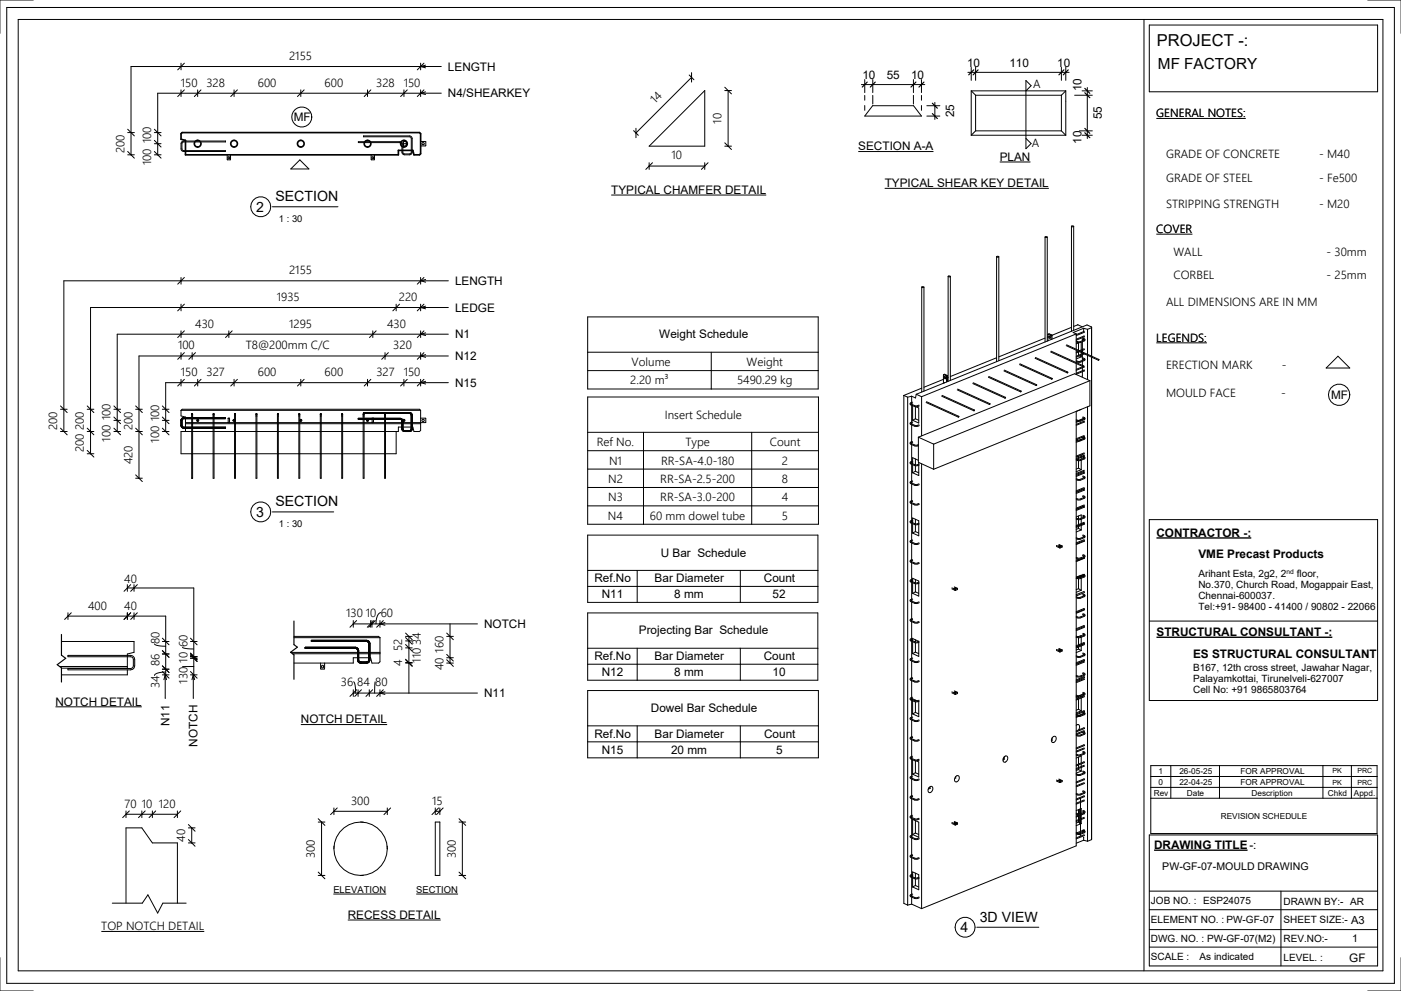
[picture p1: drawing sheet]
<svg xmlns="http://www.w3.org/2000/svg" width="420mm" height="297mm" viewBox="0 0 420 297" stroke-linecap="round" stroke-linejoin="round" font-family="sans-serif">
<g fill="none" stroke="#000" stroke-width=".5">
<path d="M55.6 42.3v-.2l-1.3-.4v-1.6l.3-.4h71.2l.3 .4v6l-.3 .3h-1.7l-.3-1.3h-.2M55.6 42.5v2.7M58.4 42.5a1 1 0 0 0 .9 1.6 1 1 0 0 0 .8-1.6M58.7 42.3l.6-.2 .6 .2M109.3 42.7a1 1 0 0 0 .9 1.4 1 1 0 0 0 .9-1.4M109.4 42.5l.8-.4 .8 .4M120.2 42.8v.6l.3 .5M120.3 42.5a1 1 0 0 1 1.3-.3 1 1 0 0 1 .4 1.3 1 1 0 0 1-1.2 .5M120.5 45.1h-1v1.3h-63.9v-1M120.8 45.1h2.5"/>
<circle cx="70.2" cy="43.1" r="1"/>
<circle cx="90.2" cy="43.1" r="1"/>
</g>
<g fill="none" stroke="#000" stroke-width=".3">
<path d="M2 2.2h416.1v292.6h-416.1zM5.5 5.8h409.2v285.3h-409.2zM10 0h-10v10M54.3 18.9v2M55.3 18.9l-2 2M126.1 18.9v2M127.1 18.9l-2 2M127.6 19.5l-1.5 .4 1.5 .4M132.3 19.9h-93v26.5M343 5.8v285.3M344.6 7.5h68.5v20h-68.5zM410.1 0h10v10"/>
<path d="M38.3 38.7l2 2M38.3 39.7h2M46.3 39.7h2M46.3 38.7l2 2M54.3 26.9v2M55.3 26.9l-2 2M59.3 26.9v2M60.3 26.9l-2 2M70.2 26.9v2M71.2 26.9l-2 2M90.2 26.9v2M91.2 26.9l-2 2"/>
<path d="M110.2 26.9v2M111.2 26.9l-2 2M121.1 26.9v2M122.1 26.9l-2 2M126.1 26.9v2M127.1 26.9l-2 2M127.6 27.5l-1.5 .4 1.5 .4M132.3 27.9h-85v18.5M190 39.2l1.4 1.4M190.7 38.5v2.8M206.6 22.5l1.5 1.4M207.4 23.2l-16.7 16.7"/>
<path d="M207.4 21.8v2.8M217.3 26.1l2 2M217.3 27.1h2M218.3 27.1v16.7M259.3 28.6v1.4M259.3 31.6v1.5M261.6 31.7h12.3l2.4 3.1h-17zM261.7 28.6v2.6M273.9 28.6v2.6M276.3 28.6v1.4M276.3 31.6v1.5M291.2 27.2h28.4"/>
<path d="M291.2 27.2v13.3M291.2 27.2l1.3 1.4M292.5 28.6h25.7M292.5 39.2h25.7M292.5 28.6v10.6M292.5 39.2l-1.3 1.3M307.6 27.2l1.6-1.5-1.6-1.6v20.5l1.6-1.6-1.6-1.5M318.2 28.6v10.6M318.2 39.2l1.4 1.3M319.6 27.2v13.3M319.6 27.2l-1.4 1.4M38.3 46.4h2"/>
<path d="M38.3 45.4l2 2M46.3 43.1h2M46.3 46.4h2M46.3 42.1l2 2M46.3 45.4l2 2M54.5 42.5l.6-.2h12.5v.2h-12.5l-.4 .2-.2 .4 .1 1.7 .3 .3 12.7 .1v.2h-12.7l-.4-.2-.2-.6v-1.5zM68.1 46.4l.1 1.5h.8l.1-1.5M89.9 47.9l2.7 2.8h-5.4zM109 40.7l14 .1 .4 .2 .2 .5v4.3l-.2 .4-.6 .2h-1.5l-.5-.2-.3-.6v-2.5l-.4-.3-12.7-.1v-.2h12.8l.6 .6 .1 2.8 .3 .2h1.6l.4-.1 .1-.4v-4.1l-.4-.5h-13.9zM111.3 46.4l.1 1.5h.8l.1-1.5M121 42.4h.8v1.3h-.8zM121 43.1h.8"/>
<path d="M126.1 42.4l1.6 .1v1.2h-1.6M183.3 58.5h46.4M194.6 43.8l16.7-16.7v16.7zM194.6 49.8h16.7M194.6 48.8v2M195.6 48.8l-2 2M211.3 48.8v2M212.3 48.8l-2 2M217.3 43.8h2M217.3 42.8l2 2M291.2 40.5h28.4M298.8 77v31.4"/>
<path d="M298.8 76.9h.6a.29 .29 0 0 1-.3 .2 .29 .29 0 0 1-.3-.2zM299.5 77v31.2M313.3 71.1v31.4M313.4 71h.5a.29 .29 0 0 1-.2 .2 .29 .29 0 0 1-.3-.2zM314 71.1v31.2M321.3 67.9v31.4M321.3 67.8h.5a.29 .29 0 0 1-.2 .2 .29 .29 0 0 1-.3-.2zM321.9 67.9v31.1M54.3 83.2v2M54.3 91.2v2M54.3 99.2v2M55.3 83.2l-2 2"/>
<path d="M55.3 91.2l-2 2M55.3 99.2l-2 2M68.6 99.2v2M69.6 99.2l-2 2M111.8 99.2v2M112.8 99.2l-2 2M118.8 91.2v2M119.8 91.2l-2 2M126.1 83.2v2M126.1 91.2v2M126.1 99.2v2M127.1 83.2l-2 2"/>
<path d="M127.1 91.2l-2 2M127.1 99.2l-2 2M127.6 83.8l-1.5 .4 1.5 .4M127.6 91.8l-1.5 .4 1.5 .4M127.6 99.8l-1.5 .4 1.5 .4M134.4 84.2h-115.3v45.2M134.4 92.2h-107.3v43.8M276.4 86.1v31.4M276.4 86h.5a.29 .29 0 0 1-.2 .2 .29 .29 0 0 1-.3-.2zM277 86.1v31.2M284.3 82.9v31.4M284.3 82.8h.6a.29 .29 0 0 1-.3 .2 .29 .29 0 0 1-.3-.2z"/>
<path d="M285 82.9v31.2M321.3 98.1l-5.9 2.4M323.2 97.4h.1M323.2 97.4l-1.3 .5M323.2 97.4l1.3 .6M324.9 98.4v.9M324.9 98.4l-3.1 1.3 .9 .4M324.9 98.4l1.2 .3M325.1 99.4l-2.4 .9M325.2 99.6l-2.5 1M326.1 98.7v7.5M327.3 98v.2l-1.2 .5"/>
<path d="M327.3 98v8.8M327.3 98l-1.4-.6-51.2 20.8M54.3 105.7v2M54.3 113.7v2M55.3 113.7l-2 2M55.3 105.7l-2 2M57.6 105.7v2M58.6 105.7l-2 2M59.3 113.7v2M60.3 113.7l-2 2M70.2 113.7v2M71.2 113.7l-2 2"/>
<path d="M90.2 113.7v2M91.2 113.7l-2 2M110.2 113.7v2M111.2 113.7l-2 2M115.4 105.7v2M116.4 105.7l-2 2M121.1 113.7v2M122.1 113.7l-2 2M126.1 105.7v2M126.1 113.7v2M127.1 113.7l-2 2M127.1 105.7l-2 2"/>
<path d="M127.6 106.3l-1.5 .4 1.5 .4M127.6 114.3l-1.5 .4 1.5 .4M134.4 100.2h-99.2v29.2M134.4 106.7h-92.7v36.7M134.4 114.7h-84.7v14.7M271 118.6v152.2l1.2 .5M271 118.6l1.2 .5M272.2 119.1v152.2M273.4 118.8v1.8M273.4 118.8l-1.2 .3M274.7 118.2l1.6 .7M274.7 118.2l-.2 1.1-1.1-.5"/>
<path d="M276.3 118.9v11.8M276.4 116.4l-5.4 2.2M282.4 118.8l9.6 4.4M282.5 118.5l9.6 4.4M282.9 113.7l-5.9 2.4M282.9 112.3l.8 .4M282.9 112.3l.3-.1 .8 .4M282.9 112.3v2.6M283.3 114.7l-.1 .1M283.4 113l.1 .4M283.7 112.7l.1 .2M283.8 112.9v1.6"/>
<path d="M284 112.6l.1 .1M284 112.6l-.3 .1M284.1 112.7v1.7M284.1 112.7l-.3 .2M284.3 113.2h-.2M287 116.9l9.7 4.4M287.1 116.6l9.7 4.4M291.7 115l9.7 4.4M291.8 114.7l9.7 4.4M296.4 113.1l9.6 4.4M296.5 112.9l9.6 4.3M298.8 107.3l-13.8 5.6"/>
<path d="M301 111.2l9.7 4.4M301.1 111l9.7 4.3M305.7 109.3l9.7 4.4M305.8 109.1l9.7 4.3M310.4 107.4l9.6 4.4M310.5 107.2l9.6 4.3M313.3 101.4l-13.8 5.6M314.2 101l-.2 .1M314.3 100.2l.3-.1 .8 .3M314.3 100.2l.8 .4M314.3 100.2l-.1 2M314.8 100.8l.1 .4"/>
<path d="M315 105.5l9.7 4.4M315.1 100.6v.1M315.1 105.3l9.7 4.4M315.1 100.7v1.1M315.4 100.4v.2M315.4 100.4l-.3 .2M315.4 100.6v1.1M315.4 100.6l-.3 .1M319.7 103.6l9.7 4.4M319.8 103.4l9.7 4.4M322.7 100.1v4.6M322.7 105v3.7"/>
<path d="M322.7 109v3.3M322.7 100.1l-46.4 18.8M323.3 105.3l-.6 .2M323.4 102.8v2.2M323.4 105.5v1M323.6 102.7l-.9 .4M323.6 105.4l-.9 .4M323.7 106.7l.5 .3M324.2 102.6v2.3M324.2 105.2v.2M324.2 105.7v.5M324.2 106.5v.5"/>
<path d="M324.2 107l-1.5 .6M324.5 101.5v.7M324.5 111.4v1.3l-.1 .1M324.5 102.4v2.4M324.5 105.1v.4M324.5 105.8v.2M324.5 106.3v1.8M324.5 108.3v1.2M324.5 109.8v.2M324.5 110.3v.8M324.6 101.6l.5 .3-1.3 .6-1.1-.3M324.6 107.5l.5 .3-1.3 .5-1.1-.2"/>
<path d="M324.7 101.4l.6 .3-.1 .5-1.4 .5-1.1-.2M324.7 107.3l.6 .3-.1 .4-1.4 .6-1.1-.2M324.8 105.9l-2.1 .9M325.1 104.6l-1.4 .5M325.1 109.8l-2.4 .9M325.1 110.9l-2.4 1M325.1 100.7l-2.4 1M325.1 106.1l-2.4 1M325.2 100.9l-2.5 1.1M325.2 111.2l-2.5 1M325.2 104.8l-1.2 .5M325.2 110l-2.5 1"/>
<path d="M326.1 106.5v7.3M326.8 114.1v7.6l-46.9 19M326.8 114.1l-4.6-2-46.8 19M326.8 114.1l-46.9 19M327.3 107.1v144.6M401.2 106.8l3.5 3.5h-7.1zM18.1 122.7h2M18.1 129.4h2M18.1 128.4l2 2M18.1 121.7l2 2M26.1 136h2M26.1 122.7h2"/>
<path d="M26.1 129.4h2M26.1 121.7l2 2M26.1 128.4l2 2M26.1 135l2 2M34.2 122.7h2M34.2 129.4h2M34.2 121.7l2 2M34.2 125l2 2M34.2 126h2M34.2 128.4l2 2M40.7 122.7h2M40.7 129.4h2"/>
<path d="M40.7 121.7l2 2M40.7 128.4l2 2M48.7 122.7h2M48.7 129.4h2M48.7 126h2M48.7 128.4l2 2M48.7 125l2 2M48.7 121.7l2 2M54.3 126v1.8l.6 .5 12.7 .1v-.3h-12.7l-.3-.4-.1-1.7M54.3 123v1.7l1.3 .3v.2M54.3 123l.3-.3h71.2l.3 .3v6l-.3 .4h-1.7l-.3-1.4h-.2M54.3 123h71.8"/>
<path d="M55.1 125.5l-.4 .2-.2 .3M55.1 125.2l-.6 .3-.2 .5M55.1 125.2h12.5v.3h-12.5M55.6 127h64.9M55.6 125.5v2.6M55.6 128.4v1M55.6 126.7h64.9M57.5 128.4v15h.2v-15M57.5 124.2v1M57.5 125.5v2.6M57.5 124.1v.1M57.5 124.1h.1"/>
<path d="M57.5 124v.1M57.6 124h-.1M57.6 124h.1M57.7 124v.1M57.7 124.1h.1M57.7 124.1v.1M57.7 124.2v1M57.7 125.5v2.6M63.9 128.4v15h.3v-15M63.9 124.2v1M63.9 125.5v2.6M63.9 124.1v.1"/>
<path d="M63.9 124.1h.1M64 124h.1M64.1 124h.1M64.1 124v.1M64.1 124.1h.1M64.2 124.1h.1M64.2 124.1v.1M64.2 124.2v1M64.2 125.5v2.6M68.4 126.7v-1.3h.4v1.3M68.4 125.4h.4M68.4 126.6h.4"/>
<path d="M70.3 124.2v19.2h.3v-19.2M70.3 124.1v.1M70.4 124.1h-.1M70.4 124.1h.1M70.4 124h.1M70.5 124h-.1M70.5 124h.1M70.6 124.1h.1M70.6 124.1v.1M76.8 124.2v19.2h.2v-19.2M76.8 124.1v.1M76.8 124.1h.1"/>
<path d="M76.8 124v.1M76.9 124h.1M77 124v.1M77 124.1h.1M77 124.1v.1M83.2 124.2v19.2h.3v-19.2M83.2 124.1v.1M83.2 124.1h.1M83.3 124l-.1 .1M83.3 124h.1M83.4 124v.1M83.4 124.1h.1"/>
<path d="M83.4 124.1l.1 .1M89.6 124.1v19.3h.3v-19.2M89.7 124.1h-.1M89.7 124h.1M89.8 124h.1M89.8 124v.1M89.8 124.1h.1M89.9 124.1h.1M89.9 124.1v.1M96 124.2v19.2h.3v-19.2M96 124.1v.1M96.1 124.1h-.1"/>
<path d="M96.1 124v.1M96.1 124h.1M96.2 124h-.1M96.2 124h.1M96.2 124l.1 .1M96.3 124.1h.1M96.3 124.1v.1M102.5 124.2v19.2h.2v-19.2M102.5 124.1v.1M102.5 124.1h.1M102.5 124v.1M102.6 124h-.1"/>
<path d="M102.6 124h.1M102.7 124v.1M102.7 124.1h.1M102.7 124.1v.1M108.9 125.7v17.7h.3v-17.7M108.9 124.2v1.2M108.9 124.1v.1M108.9 124.1h.1M109 124l-.1 .1M109 124h.1M109.1 124h.1M109.1 124v.1"/>
<path d="M109.1 124.1h.1M109.2 124.1v.1M109.2 124.2v1.2M111.6 125.4h.4M111.6 126.6h.4M111.6 125.7v1M112 125.7v1M115.3 125.7v17.7h.3v-17.7M115.3 124.2v1.2M115.3 124.1v.1M115.3 124.1h.1M115.4 124.1h-.1"/>
<path d="M115.4 124h.1M115.5 124h.1M115.5 124.1h.1M115.6 124.1v.1M115.6 124.2v1.2M120 125.4h-12.6v.3h12.7l.4 .4 .1 2.9 .5 .3 1.7 .1 .6-.3 .2-.5v-4.1l-.2-.6-.4-.2h-14v.3h13.9l.4 .5v4.1M120 125.4l.6 .3 .2 .5M120.5 128h-1v1.4h-65.2v6.6h64.5v-6.6M120.8 128.6l.1 .3 .4 .2M120.8 126.2v2.4M120.8 128h2.5M120.8 127h2.5"/>
<path d="M120.8 126.7h2.5M121.3 129.1h1.5M123.3 128.6l-.1 .3-.4 .2M123.6 127h2.5M126.1 125.4h1.6v1.2l-4.1 .1M273.4 120.9v.3M273.4 121.5v5M273.4 126.8v.3M273.4 127.4v5M273.4 132.7v.3M273.4 133.3v5M273.4 138.6v.3"/>
<path d="M273.4 139.2v5M273.6 120.6l-.7 .3v.4l1.5 .6 1.2-.2M273.6 126.5l-.7 .3v.4l1.5 .6 1.2-.2M273.6 132.4l-.7 .3v.4l1.5 .6 1-.1M273.6 138.3l-.7 .3v.4l1.5 .6 1.2-.2M273.6 121.6v4.4M273.6 138.5v.5M273.6 139.3v2.4M273.7 120.8l-.6 .3 1.4 .6 1-.2M273.7 126.7l-.6 .3 1.4 .6 1-.3M273.7 132.6l-.6 .3 1.4 .6 .9-.2M273.8 138.5l-.7 .3 1.4 .6 1-.3"/>
<path d="M274.5 121.9v3.6M274.5 137.6v1.8M274.5 139.6v1.7M274.5 125.5l-.9 .5M274.5 125.5l1 .5M274.7 122l.8 .3v4.5l-1.9-.8M275.4 138l-1.8-.8v1.1M275.4 131.1l4.5 2M275.4 131.1v7.5l4.5 2.1M275.5 138.7v.5M275.5 139.5v3.1l-1.9-.9M276.3 139v133.4"/>
<path d="M277.7 120.7l9.7 4.4M277.8 120.4l9.7 4.4M279.9 133.1v7.6M322.7 123.3v130.3l-46.4 18.8M322.7 126.1l.3 .1M323 126.2l-.3 .1M323.1 132.2l-.4 .1M323.4 136.7v.5M323.4 137.4v.5M323.4 138.1v2.2M323.4 126.3l-.7 .3M323.7 132.2l-1 .4"/>
<path d="M324.2 136.4v.4M324.2 137.1v.6M324.2 138v2.8M324.6 131.1l.5 .3-1.3 .5-1-.1M324.6 137l.5 .3-1.3 .5-1-.1M324.6 125.2l.4 .2M324.7 125l.6 .3-.1 .4-1.4 .6-.8-.1M324.8 136.8l.6 .4-.3 .4-1.3 .5-1.1-.2M324.8 130.9l.6 .4-.3 .4-1.3 .5-1.1-.2M325 125.4l-1.6 .7M325 125.4l-1.2 .6-1.1-.2M325.1 131.4l-1.5 .6"/>
<path d="M325.1 130.6l-2.4 .9M325.1 135.8l-2.4 .9M325.1 126.2l-2.4 1M325.1 136.4l-2.4 1M325.2 136.7l-2.5 1M325.2 126.5l-2.5 1M325.2 130.8l-2.5 1M325.2 136l-2.5 1M326.1 121.9v130.3M40.7 143.4h2M40.7 142.4l2 2M273.4 144.5v.3"/>
<path d="M273.4 145.1v5M273.4 150.4v.3M273.4 151v5M273.4 156.3v.3M273.4 156.9v5M273.6 144.1l-.7 .4v.4l1.5 .6 1.2-.2M273.6 150l-.7 .4v.4l1.5 .6 1.2-.2M273.6 155.9l-.7 .4v.4l1.5 .6 1.2-.2M273.6 156v-.7l1.9 .8v.8M273.6 156.2v.5M273.6 157v2.8M273.7 144.4l-.6 .3 1.4 .6 1-.3"/>
<path d="M273.7 150.3l-.6 .2 1.4 .7 1-.3M273.8 156.2l-.7 .2 1.4 .7 1-.3M274.5 155.7v1.4M274.5 157.3v2.1M274.5 159.4l-.9 .4M274.5 159.4l1 .4M274.5 141.3l-.9 .4M274.5 141.3l1 .4M275.5 157.2v3.4l-1.9-.8M322.7 155l1.5-.6v1M323.4 154.7v.9M323.4 155.8v1.5"/>
<path d="M323.4 157.9v.5M323.4 140.3l.8 .5M323.4 140.3l-.7 .3M323.4 158.4l.8 .5M323.4 158.4l-.7 .3M324.2 155.7v1.2M324.2 157.5v1.4M324.2 140.8l-1.5 .6M324.2 158.9l-1.5 .6M324.6 142.9l.5 .3-1.3 .5-1.1-.2M324.6 148.8l.5 .3-1.3 .5-1.1-.2M324.6 154.7l.5 .3-1.3 .5-1.1-.2"/>
<path d="M324.7 142.7l.6 .3-.1 .4-1.4 .6-1.1-.2M324.7 148.6l.6 .3-.1 .4-1.4 .6-1.1-.2M324.7 154.5l.6 .3-.1 .4-1.4 .6-1.1-.2M325.1 141l-2.4 .9M325.1 146.2l-2.4 .9M325.1 151.4l-2.4 .9M325.1 156.6l-2.4 1M325.1 141.6l-2.4 .9M325.1 146.7l-2.4 .9M325.1 151.8l-2.4 .9M325.1 156.9h-.1M325.2 141.8l-2.5 1"/>
<path d="M325.2 146.9l-2.5 1M325.2 152l-2.5 1M325.2 157.1l-2.5 1M325.2 141.2l-2.5 1M325.2 146.4l-2.5 1M325.2 151.6l-2.5 1M325.2 156.8l-2.5 1.1M344.6 155.8h68.5v54.2h-68.5zM38.2 176.3h19.9v26M38.2 175.3v2M39.2 175.3l-2 2M40.2 175.3v2"/>
<path d="M41.2 175.3l-2 2M273.4 162.2v.3M273.4 162.8v5M273.4 168.1v.3M273.4 168.7v5M273.4 174v.3M273.4 174.6v5M273.4 179.9v.3M273.6 161.8l-.7 .4v.4l1.5 .6 1.2-.2M273.6 167.7l-.7 .4v.3l1.5 .7 1.2-.2M273.6 173.6l-.7 .4v.3l1.5 .7 1.2-.2M273.6 179.5l-.7 .4v.3l1.5 .7 1.2-.2"/>
<path d="M273.6 173.7v-.3l1.9 .8v.3M273.6 173.9v.5M273.6 174.7v3.2M273.7 162.1l-.6 .2 1.4 .7 1-.3M273.7 168l-.6 .2 1.4 .7 1-.3M273.7 179.8l-.6 .2 1.4 .6 1-.2M273.8 173.9l-.7 .2 1.4 .7 1-.3M274.5 173.7v1.1M274.5 175v2.4M274.5 177.4l-.9 .5M274.5 177.4l1 .5M275.5 174.8v3.9l-1.9-.8"/>
<path d="M285.4 176.5l.9 .5M285.4 176.2l.9 .5M286.1 176.3l.6 .1zM286.1 175.9l1 .5M286.3 176.7v.3M286.3 177h.2M286.3 176.7h.2M286.5 176.7v.3M287.1 176.4v.3l-.6 .3M287.1 176.4l-.6 .3M316.8 163.8l.9 .4M316.8 163.5l.9 .4"/>
<path d="M317.4 163.6l.6 .1zM317.5 163.2l1 .5M317.7 163.9v.3M317.7 164.2l.2 .1M317.7 163.9l.2 .1M317.9 164v.3M318.5 163.7v.3l-.6 .3M318.5 163.7l-.6 .3M322.9 173.4l-.2 .1M323.4 172.8v.1M323.4 173.2v.1M323.4 173.5v3"/>
<path d="M323.4 176.5l.8 .5M323.4 176.5l-.7 .3M323.5 167.6l-.8 .4M324.2 172.5l-1.5 .5M324.2 172.9v.2M324.2 173.3v3.7M324.2 177l-1.5 .6M324.6 160.6l.5 .3-1.3 .5-1.1-.2M324.6 166.5l.5 .3-1.3 .5-1.1-.2M324.6 178.3l.5 .3-1.3 .5-1.1-.2M324.7 172.2l.6 .3-.1 .4-1.4 .6-1-.2M324.7 160.4l.6 .3-.1 .4-1.4 .6-1.1-.2"/>
<path d="M324.7 166.3l.6 .3-.1 .4-1.4 .6-1.1-.2M324.7 178.1l.6 .3-.1 .4-1.4 .6-1.1-.2M324.7 172.3l-1.8 .8M324.8 172.5l.3 .2-1.3 .5-1.1-.2M324.9 172.6l-1.7 .6M325 172.2l-.1 .1M325.1 161.8l-2.4 1M325.1 177.3l-2.4 1M325.2 162.2l-2.5 1M325.2 167.3l-2.5 1.1M325.2 162l-2.5 1M325.2 167.2l-2.5 1"/>
<path d="M325.2 177.6l-2.5 1.1M17.9 199.8h20.3M18.4 192.3h21.8v3.3l-2 .5v4.3M20.4 196.5h18.8l.6 .1 .4 .5 .2 2.5-.2 .6-.4 .5-.6 .1h-18.8v-.4h18.8l.7-.4 .1-.4-.1-2.3-.7-.4h-18.8zM20.4 184.7h29.3v17.6M20.4 183.7v2M21.4 183.7l-2 2M38.2 183.7v2M39.2 183.7l-2 2M40.2 183.7v2M41.2 183.7l-2 2M46.3 193a2.97 2.97 0 0 0 2.3 .7h1.1"/>
<path d="M48.7 192.3h2M48.7 191.3l2 2M48.7 196.1h2M48.7 195.1l2 2M48.7 199.6l2 2M54.7 194.1l.7 .3 2.7 .2M57.1 191.3l2 2M57.1 196.8h2M57.1 195.8l2 2M57.1 197.3h2M57.1 196.3l2 2M57.1 192.3h2"/>
<path d="M58.1 199.8l-3.4 .1M87.2 195.6h20M87.7 196h19.5M88.1 190.8h25.4l.4 .4v7.2l-.4 .4h-2l-.4-1.6h-.2M88.1 191.2h25.8M96.1 198.8l.1 1.8h1l.1-1.8M105.9 186v2M106.9 186l-2 2M107.2 197.2h-1.3v1.6h-17.8M107.5 197.2h3.1M107.5 196h3.1M107.5 195.6h3.1"/>
<path d="M109.9 192.3h-16.5v-.3h16.8l.4 .3 .3 .6v4.9l-.3 .7-.7 .3h-2l-.6-.5-.1-3.4-.5-.5h-15.2v-.3h15.3l.7 .7 .1 3.3 .4 .3 1.9 .1M109.9 192.3l.5 .2 .2 .4M109.9 192.3l.5 .2M110.4 198.3l-.5 .2M110.4 192.5l.2 .4M110.6 197.8l-.2 .5-.5 .2M110.6 197.8l-.2 .5M110.6 192.9v4.9M110.9 196h3M110.9 195.6h3M111.1 186v2M111.5 186v2"/>
<path d="M112.1 186l-2 2M112.5 186l-2 2M113.9 186v2M114.2 183.7a3.2 3.2 0 0 0-1.5 3.3M114.9 186l-2 2M115.4 186.6l-1.5 .4 1.5 .4M121.6 190.8h2M121.6 198.8h2M121.6 197.8l2 2M121.6 189.8l2 2M121.6 191.1l2 2M121.6 192.1h2"/>
<path d="M121.6 193.2l2 2M121.6 194.2h2M121.6 197.6l2 2M121.6 198.6h2M122.6 190.8v17M133.9 190.8h2M133.9 198.8h2M133.9 197.2h2M133.9 197.8l2 2M133.9 196.2l2 2M133.9 189.8l2 2M134.9 187v11.8"/>
<path d="M143.2 187h-37.3M273.1 185.9l1.4 .6 1-.2M273.4 180.5v5M273.4 185.8v.3M273.4 186.4v5M273.4 191.7v.3M273.4 192.3v5M273.4 197.6v.3M273.4 198.2v5M273.6 185.4l-.7 .4v.3l1.5 .7 1.2-.2M273.6 191.3l-.7 .4v.3l1.5 .7 1.2-.2M273.6 197.2l-.7 .4v.3l1.5 .7 1.2-.2"/>
<path d="M273.6 191.6v.5M273.6 192.4v3.6M273.6 191.4l1.9 .9M273.7 185.7l-.6 .2M273.7 197.5l-.6 .2 1.4 .6 1-.2M273.8 191.5l-.7 .3 1.4 .6 1-.2M274.5 191.8v.6M274.5 192.7v2.8M274.5 195.5l-.9 .5M274.5 195.5l1 .5M275.5 192.5v4.3l-1.9-.8M316.8 195l.9 .4"/>
<path d="M316.8 194.7l.9 .4M317.4 194.8l.6 .1zM317.5 194.4l1 .5M317.7 195.1v.3M317.7 195.4h.2M317.7 195.1h.2M317.9 195.1v.3M318.5 194.9v.3l-.6 .2M318.5 194.9l-.6 .2M322.8 191.1h-.1M323.4 190.8v.1M323.4 191.2v2.1"/>
<path d="M323.4 193.6v.1M323.4 194v.6M323.4 194.6l.8 .4M323.4 194.6l-.7 .2M324.2 190.8v-.3l-1 .4M324.2 191v2M324.2 193.3v.1M324.2 193.6v1.4M324.2 195l-1.5 .6M324.6 184.2l.5 .3-1.3 .5-1.1-.2M324.6 190.1l.5 .3M324.6 196l.5 .3-1.3 .5-1.1-.2"/>
<path d="M324.7 184l.6 .3-.1 .4-1.4 .6-1.1-.2M324.7 189.9l.6 .3-.1 .4-1.4 .6-1.1-.2M324.7 195.8l.6 .3-.1 .4-1.4 .6-1.1-.2M325.1 193l-2.4 1M325.1 198.2l-2.4 1M325.1 190.4l-1.3 .5-1.1-.2M325.1 182.4l-2.4 1M325.1 187.5l-2.4 1M325.1 192.6l-2.4 1M325.1 197.7l-2.4 1M325.2 182.6l-2.5 1.1M325.2 187.7l-2.5 1.1"/>
<path d="M325.2 192.9l-2.5 1M325.2 198l-2.5 1M325.2 188l-2.5 1.1M325.2 182.8l-2.5 1.1M325.2 193.2l-2.5 1.1M325.2 198.4l-2.5 1.1M344.6 186.2h68.5M16.6 211.9h25.9M18.4 200.3h19.8M38.2 200.8v1.5h-19.8M48.7 202.3h2M48.7 201.3l2 2"/>
<path d="M48.7 200.6h2M49.5 202.3v7.1M49.5 202.3l-.4 1.5M49.5 202.3l.4 1.5M49.7 201.5a4.1 4.1 0 0 0-3.4 1M57.1 202.3h2M57.1 201.3l2 2M58 202.3v7.1M58 202.3l-.4 1.5M58 202.3l.4 1.5M90.2 217.2h25.9M105.9 206.8v2"/>
<path d="M106 204.4l.5 1 .1 2.4M106.9 206.8l-2 2M107.4 206.8v2M108.4 206.8l-2 2M110.7 206.8v2M111.7 206.8l-2 2M112.5 204.4l-.2 3.4M113.9 206.8v2M114.9 206.8l-2 2M115.4 207.4l-1.5 .4 1.5 .4M143.2 207.8h-37.3M273.4 203.5v.3"/>
<path d="M273.4 204.1v5M273.4 209.4v.2M273.4 210v5M273.4 215.3v.2M273.4 215.9v5M273.6 203.1l-.7 .4v.3l1.5 .7 1.2-.2M273.6 209l-.7 .4v.3l1.5 .7 1.2-.2M273.6 214.9l-.7 .4v.3l1.5 .7 1.2-.2M273.6 209.8v-.3l1.4 .6M273.6 210.1v3.9M273.7 203.4l-.6 .2 1.4 .6 1-.2M273.7 209.3l-.6 .2 1.4 .6 1-.2"/>
<path d="M273.7 215.2l-.6 .2 1.4 .6 1-.2M274.5 209.9v.2M274.5 210.4v3.2M274.5 213.6l-.9 .4M274.5 213.6l1 .4M275.3 210.3l.2 4.6-1.9-.9M285.4 207.7l.9 .4M285.4 207.4l.9 .4M286.1 207.5l.6 .1zM286.1 207.1l1 .5M286.3 207.8v.3M286.3 208.1l.2 .1"/>
<path d="M286.3 207.8l.2 .1M286.5 207.9v.3M287.1 207.6v.3l-.6 .3M287.1 207.6l-.6 .3M322.7 214.6l.3 .1M322.9 214.7l-.2 .1M323 208.8l-.3 .1M323.1 217.2h.2M323.2 217.2l-.5 .3M323.3 217.2l.4 .6-.3 1M323.4 214.8l-.7 .3M323.4 208.9v.4"/>
<path d="M323.4 209.6v3M323.4 212.6l.8 .5M323.4 212.6l-.7 .3M323.4 208.9l-.7 .3M324.2 208.7v.3M324.2 209.3v3.8M324.2 213.1l-1.5 .6M324.6 201.9l.5 .3-1.3 .5-1.1-.2M324.6 207.8l.5 .3-1.3 .5-1.1-.2M324.6 219.6l.5 .2-1.3 .6-1-.2M324.7 201.7l.6 .3-.1 .4-1.4 .6-1.1-.2M324.7 207.6l.6 .2-.1 .5-1.4 .6-1.1-.2"/>
<path d="M324.7 213.5l.6 .2-.1 .5-1.4 .6-.8-.1M324.8 219.4l.6 .4-.3 .4-1.3 .5-1.1-.2M325 213.9l-1.7 .6M325 208l-1.6 .6M325.1 203.4l-2.4 1M325.1 208.6l-2.4 1M325.1 219l-2.4 1M325.1 202.8l-2.4 1M325.1 213l-2.4 1M325.1 218.1l-2.4 1M325.2 213.3l-2.5 1 1.1 .2 1.3-.6-.5-.2M325.2 203.1l-2.5 1"/>
<path d="M325.2 218.4l-2.5 1M325.2 219.3l-2.5 1M325.2 203.6l-2.5 1.1M325.2 208.8l-2.5 1.1M273.4 221.2v.2M273.4 221.7v5.1M273.4 227.1v.2M273.4 227.6v5.1M273.4 233v.2M273.4 233.5v5.1M273.4 238.9v.3M273.4 239.4v5.1"/>
<path d="M273.6 220.8l-.7 .4v.3l1.5 .7 1.2-.2M273.6 226.7l-.7 .4v.3l1.5 .7 1.2-.2M273.6 232.6l-.7 .4v.3l1.5 .7 1.2-.2M273.6 238.5l-.7 .4v.3l1.5 .7 1.2-.2M273.6 227.8v4.3M273.7 221.1l-.6 .2 1.4 .6 1-.2M273.7 227l-.6 .2 1.4 .6 1-.2M273.7 232.9l-.6 .2 1.4 .6 1-.2M273.7 238.8l-.6 .2 1.4 .6 1-.2M274.5 228.1v3.6M274.5 231.7l-.9 .4M274.5 231.7l1 .4"/>
<path d="M274.8 228.1l.7 .3v4.5l-1.9-.8M278.6 236.1a.65 .65 0 0 1 1-.2 .65 .65 0 0 1 0 1 .72 .72 0 0 1-.9 .7 .72 .72 0 0 1-.3-1.1zM278.9 236.1l-.4 .1M279 236.3l-.7 .3M286.5 232.8a.65 .65 0 0 1 1-.1 .65 .65 0 0 1 0 1 .72 .72 0 0 1-.9 .7 .72 .72 0 0 1-.3-1.1zM286.6 232.8v.6M300.9 227.3v.7M301.1 226.9a.65 .65 0 0 1 1-.1 .65 .65 0 0 1 0 1 .72 .72 0 0 1-1 .7 .72 .72 0 0 1-.3-1.1zM301.1 226.9v.8M315.5 221.2v.9M315.6 221a.65 .65 0 0 1 1-.1 .65 .65 0 0 1 0 1 .72 .72 0 0 1-.9 .7 .72 .72 0 0 1-.4-1.1zM316.8 234.2l.9 .4"/>
<path d="M316.8 233.9l.9 .4M317.4 233.9l.6 .1zM317.5 233.6l1 .4M317.7 234.6h.2M317.7 234.3h.2M317.7 234.3v.3M317.9 234.3v.3M318.5 234v.3l-.6 .3M318.5 234l-.6 .3M322.7 227.3l1.5-.6v2M323.4 227v2.1M323.4 229.3v.8"/>
<path d="M323.4 230.4v.3M323.4 230.7l.8 .5M323.4 230.7l-.7 .3M324 239.3h.1M324 239.3l-.2 .1M324 239.3v1M324.2 229v.8M324.2 230.1v1.1M324.2 231.2l-1.5 .6M324.6 225.5l.5 .2-1.3 .6-1.1-.2M324.6 231.4l.5 .2-1.3 .6-1.1-.2M324.6 237.3l.5 .2-1.3 .6-1.1-.2"/>
<path d="M324.7 225.2l.6 .3-.1 .5-1.4 .6-1.1-.2M324.7 231.1l.6 .3-.1 .5-1.4 .6-1.1-.2M324.7 237l.6 .3-.1 .5-1.4 .6-1.1-.2M325.1 229.4l-2.4 1M325.1 224.2l-2.4 1M325.1 234.6l-2.4 1M325.1 239.8l-2.4 1M325.1 223.2l-2.4 1M325.1 228.3l-2.4 1M325.1 233.5l-2.4 .9M325.1 238.6l-2.4 .9M325.2 223.5l-2.5 1"/>
<path d="M325.2 228.6l-2.5 1M325.2 233.7l-2.5 1M325.2 238.8l-2.5 1M325.2 224.5l-2.5 1M325.2 229.7l-2.5 1M325.2 234.9l-2.5 1M37.8 243.1v2M37.8 244.1h15.4M38.8 243.1l-2 2M42.5 243.1v2M43.5 243.1l-2 2M45.7 243.1v2"/>
<path d="M46.7 243.1l-2 2M53.2 243.1v2M54.2 243.1l-2 2M56.5 248.2h2M56.5 252.7h2M56.5 247.2l2 2M56.5 251.7l2 2M57.5 248.2v4.5M100.1 253.6v.8M108.1 246.4h.8M116.1 253.6v.8M130.5 246.4h1.4v16.1h-1.4z"/>
<path d="M273.4 244.8v.3M273.4 245.3v5.1M273.4 250.7v.2M273.4 251.2v5.1M273.4 256.6v.2M273.4 257.1v5.1M273.6 244.4l-.7 .4v.3l1.5 .7 1.2-.2M273.6 250.3l-.7 .4v.3l1.5 .7 1.2-.2M273.6 256.2l-.7 .4v.3l1.5 .7 1.2-.2M273.6 245.7l1.9 .8v4.5l-1.9-.8zM273.7 244.7l-.6 .2 1.4 .6 1-.2M273.7 250.6l-.6 .2 1.4 .6 1-.2"/>
<path d="M273.7 256.5l-.6 .2 1.4 .6 1-.2M274.5 246v3.7M274.5 249.7l-.9 .5M274.5 249.7l1 .5M285.4 246.9l.9 .4M285.4 246.6l.9 .4M286.1 246.6l.6 .1zM286.1 246.3l1 .5M286.3 247.3h.2M286.3 247h.2M286.3 247v.3M286.5 247v.3"/>
<path d="M287.1 246.8v.3l-.6 .2M287.1 246.8l-.6 .2M323.4 242.7v1.3M323.4 244.3v.1M323.4 244.7v1M323.4 246v.5M323.4 246.5l.3 .1M323.4 246.5l-.7 .2M323.6 244.3l-.9 .4M323.7 242.6v1.4M323.7 244.5v1.1M323.7 245.9v1.1"/>
<path d="M323.8 247.1l-1.1 .4M323.8 242.6l-1.1 .4M324 242.5l.2-.1v1.4M324 246.8l.2 .1M324 250.2l-.1 .4M324 240.6v3.3M324 244.4v1.1M324 245.8v3.4M324 249.5v.3M324 250.1v.1M324.2 244.3v1.1M324.2 245.7v1.2"/>
<path d="M324.2 246.9l-.2 .1M324.6 243.2l.5 .2-1.3 .6-1.1-.2M324.7 242.9l.6 .3-.1 .5-1.4 .6-1.1-.2M324.7 248.8l.4 .2M324.8 249.2l.3 .1-1.3 .6-1.1-.2M324.8 249.2l-1.7 .7M324.9 251v.9M324.9 251.9l1.2 .3M324.9 251.9l-2.2 .9M325.1 245l-2.4 1M325.1 250.2l-2.4 1M325.1 249l.3 .3-.3 .4-1.3 .5-1.1-.2"/>
<path d="M325.1 248.8l-2.4 1M325.2 243.9l-2.5 1M325.2 249h-.1M325.2 240.1l-2.5 1M325.2 245.3l-2.5 1M325.2 250.5l-2.5 1M327.3 251.7l-1.2 .5M327.3 251.5v.2M344.6 250.3h68.5v39.3h-68.5zM30.4 279.2h30.9M33.7 270.8h9l1.6-2.5 3 5.4 1.5-2.9h7M37.8 270.8v-22.6h4.7l3.2 4.5h7.5v18.1"/>
<path d="M108.1 262.5h.8M273.4 271.1l2.9 1.3M273.4 271.1l-1.2 .2M273.4 262.5v.2M273.4 263v5.1M273.4 268.4v.2M273.4 268.9v2.2M273.6 262.1l-.7 .4v.3l1.5 .7 1.2-.3M273.6 268l-.7 .4v.3l1.5 .7 1.2-.3M273.6 262.2v-.8l1.9 .8v.8M273.6 262.4v.5M273.6 263.2v2.7"/>
<path d="M273.7 268.3l-.6 .2 1.4 .6 1-.2M273.8 262.3l-.7 .3 1.4 .6 1-.2M274.5 261.8v1.4M274.5 263.5v2M274.5 265.5l-.9 .4M274.5 265.5l1 .4M275.5 263.3v3.4l-1.9-.8M344.6 272.7h68.5M344.6 267.2h68.5M344.6 278.7h68.5M384.1 267.2v22.4M0 287.1v10h10"/>
<path d="M344.6 283.9h68.5M420.1 287.1v10h-10"/>
<circle cx="90.5" cy="35.1" r="3"/>
<circle cx="68.7" cy="47.3" r=".31"/>
<circle cx="111.8" cy="47.3" r=".31"/>
<circle cx="126.9" cy="43" r=".35"/>
<circle cx="283.3" cy="113.2" r=".31"/>
<circle cx="301.4" cy="119.2" r=".12"/>
<circle cx="306.1" cy="117.3" r=".12"/>
<circle cx="310.8" cy="115.4" r=".12"/>
<circle cx="314.7" cy="101.1" r=".31"/>
<circle cx="315.4" cy="113.6" r=".12"/>
<circle cx="320.1" cy="111.7" r=".12"/>
<circle cx="324.8" cy="109.8" r=".12"/>
<circle cx="329.4" cy="107.9" r=".12"/>
<circle cx="401.5" cy="118.4" r="3.2"/>
<circle cx="59.3" cy="126" r=".33"/>
<circle cx="70.2" cy="126" r=".33"/>
<circle cx="90.2" cy="126" r=".33"/>
<circle cx="110.2" cy="126" r=".33"/>
<circle cx="121.1" cy="126" r=".33"/>
<circle cx="126.9" cy="126" r=".35"/>
<circle cx="287.4" cy="124.9" r=".12"/>
<circle cx="292.1" cy="123" r=".12"/>
<circle cx="296.8" cy="121.1" r=".12"/>
<circle cx="96.8" cy="199.8" r=".37"/>
<circle cx="108.1" cy="254.4" r="8"/>
</g>
<g fill="#000">
<circle cx="59.3" cy="126" r=".33"/>
<circle cx="70.2" cy="126" r=".33"/>
<circle cx="90.2" cy="126" r=".33"/>
<circle cx="110.2" cy="126" r=".33"/>
<circle cx="121.1" cy="126" r=".33"/>
</g>
<path d="M18.4 190.2v6.2l1.3 1-2.5 1.9 1.2 .9v4.3M88.1 186.2v7.1l1.1 .7-2.1 1.5 1 .8v7.3" fill="none" stroke="#000" stroke-width=".35"/>
<g fill="#fff">
<path d="M346.9 9.5h27.5v5.4h-27.5z"/>
<path d="M405.1 273.8h4.1v3.9h-4.1z"/>
<path d="M346.8 187.4h51.8v4.1h-51.8z"/>
<path d="M357.7 193.9h54.2v4.1h-54.2z"/>
<path d="M346 251.2h27.6v4.2h-27.6z"/>
<path d="M373.6 251.2h1v4.2h-1z"/>
<path d="M374.6 251.2h2.2v4.2h-2.2z"/>
<path d="M346.8 157.6h27.9v4.1h-27.9z"/>
<path d="M359.3 164.1h37.3v4.1h-37.3z"/>
<path d="M359.7 285.1h16.3v3.3h-16.3z"/>
<path d="M405.5 279.4h1.7v3.7h-1.7z"/>
<path d="M367.7 274.1h14.3v3.3h-14.3z"/>
<path d="M347.2 16.6h29.6v5.1h-29.6z"/>
<path d="M348.5 258h44.2v3.6h-44.2z"/>
<path d="M361.9 279.8h20.4v3.3h-20.4z"/>
<path d="M404.8 268.8h4.1v3.3h-4.1z"/>
<path d="M360.7 268.5h14.3v3.3h-14.3z"/>
</g>
<path d="M346.8 161.3h28.4M346.8 191h52.7M346 254.9h28.1" fill="none" stroke="#000" stroke-width=".41"/>
<g fill="none" stroke="#000" stroke-width=".3">
<path d="M258.3 25.4h19M259.3 23.9v3.9M261.7 23.9v3.9M273.9 23.9v3.9M276.3 23.9v3.9M277.9 34.8h3.9M277.9 31.7h3.9M280.3 30.7v5.1M290.2 21.7h30.4M291.2 20.2v3.9M292.5 20.2v3.9M318.2 20.2v3.9"/>
<path d="M319.6 20.2v3.9M322.2 28.6h5.3M323.6 39.2h3.9M324.5 27.2h3M326 26.2v15.3M346.7 35.5h26.8M257.3 45.4h22.6M265.3 56.5h49.2M299.8 48.6h9.2M324.5 40.5h3M81.7 62h19.6M346.7 70.2h10.8"/>
<path d="M176.2 95h69.1v21.6h-69.1zM176.2 111.1h69.1M176.2 119h69.2v38.2h-69.2zM176.2 105.6h69.1M213.3 105.6v11M346.7 102.8h15.2M176.2 135.1h69.2M176.2 129.6h69.2M192.9 129.6v27.6M225.4 129.6v27.6M81.7 153.5h18.4M176.2 151.7h69.2"/>
<path d="M176.2 146.1h69.2M176.2 140.6h69.2M176.2 160.4h69v20.2h-69zM176.2 175.8h69M176.2 171h69M191.1 171v9.6M222 171v9.6M176.2 183.8h69v20.1h-69zM176.2 199.1h69M176.2 194.3h69M191.1 194.3v9.6M222 194.3v9.6"/>
<path d="M176.2 207h69.2v20.2h-69.2zM176.2 217.6h69.2M191.1 217.6v9.6M222 217.6v9.6M176.2 222.4h69.2M345 229.5h67.9v20.4h-67.9zM345 232.8h67.9M345 236h67.9M345 239.3h67.9M351.1 229.5v9.8M365.7 229.5v9.8M396.7 229.5v9.8"/>
<path d="M405.2 229.5v9.8M95.4 245.4l2 2M95.4 246.4h2M96.4 246.4v16.1M100.1 243.2h16M100.1 242.2v2M101.1 242.2l-2 2M116.1 242.2v2M117.1 242.2l-2 2M130.5 243.2h1.4M130.5 242.2v2M131.5 242.2l-2 2"/>
<path d="M131.9 242.2v2M132.9 242.2l-2 2M137.6 246.4h2M137.6 245.4l2 2M138.6 246.4v16.1M95.4 261.5l2 2M95.4 262.5h2M100 268h15.8M104.3 275.8h27.8M124.8 268h12.5M137.6 262.5h2M137.6 261.5l2 2"/>
<path d="M292.9 278h18.6"/>
<circle cx="78.2" cy="62" r="3"/>
<circle cx="78.2" cy="153.5" r="3"/>
<circle cx="289.4" cy="278" r="3"/>
</g>
<g fill="none" stroke="#000" stroke-width=".35">
<path d="M260 24.6l-1.5 1.5M262.4 24.6l-1.5 1.5M274.6 24.6l-1.5 1.5M277 24.6l-1.5 1.5M279.6 34l1.5 1.5M279.6 30.9l1.5 1.5M292 20.9l-1.5 1.5M293.3 20.9l-1.5 1.5M319 20.9l-1.5 1.5M320.3 20.9l-1.5 1.5M325.3 39.8l1.5 1.5M325.3 38.5l1.5 1.5"/>
<path d="M325.3 27.8l1.5 1.5M325.3 26.5l1.5 1.5"/>
</g>
<text font-size="4.9" x="346.9" y="13.9">PROJECT -:</text>
<text font-size="4.6" x="347.2" y="20.7">MF FACTORY</text>
<g font-size="4.2">
<text x="76.8" y="63.5">2</text>
<text x="82.6" y="60.3">SECTION</text>
<text x="76.8" y="154.9">3</text>
<text x="82.6" y="151.8">SECTION</text>
<text x="288" y="279.4">4</text>
<text x="293.8" y="276.3">3D VIEW</text>
</g>
<g font-size="3.5">
<text x="86.7" y="18">2155</text>
<text x="134.3" y="21.2">LENGTH</text>
<text x="258.6" y="23.6">10</text>
<text x="265.9" y="23.6">55</text>
<text x="273.2" y="23.6">10</text>
<text x="289.9" y="19.9">10</text>
<text x="302.6" y="19.9">110</text>
<text x="317" y="19.9">10</text>
<text x="54.2" y="26">150</text>
<text x="61.9" y="26">328</text>
<text x="77.3" y="26">600</text>
<text x="97.3" y="26">600</text>
<text x="112.8" y="26">328</text>
<text x="121" y="26">150</text>
<text x="134.3" y="29.2">N4/SHEARKEY</text>
<text x="309.8" y="26.5">A</text>
<text x="324.3" y="27.3" transform="rotate(-90 324.3 27.3)">10</text>
<text x="196.5" y="31.3" transform="rotate(-45 196.5 31.3)">14</text>
<text x="286.1" y="35.2" transform="rotate(-90 286.1 35.2)">25</text>
<text x="330.4" y="35.8" transform="rotate(-90 330.4 35.8)">55</text>
<text x="346.7" y="35.2">GENERAL NOTES:</text>
<text x="88.1" y="36.4">MF</text>
<text x="216.3" y="37.1" transform="rotate(-90 216.3 37.1)">10</text>
<text x="37.3" y="45.9" transform="rotate(-90 37.3 45.9)">200</text>
<text x="45.3" y="43" transform="rotate(-90 45.3 43)">100</text>
<text x="201.4" y="47.8">10</text>
<text x="257.3" y="45.1">SECTION A-A</text>
<text x="309.4" y="44.1">A</text>
<text x="324.3" y="43" transform="rotate(-90 324.3 43)">10</text>
<text x="349.6" y="47.3">GRADE OF CONCRETE</text>
<text x="395.5" y="47.3">- M40</text>
<text x="45.3" y="49.6" transform="rotate(-90 45.3 49.6)">100</text>
<text x="299.8" y="48.2">PLAN</text>
<text x="183.3" y="58.1">TYPICAL CHAMFER DETAIL</text>
<text x="265.3" y="56.1">TYPICAL SHEAR KEY DETAIL</text>
<text x="349.6" y="54.6">GRADE OF STEEL</text>
<text x="395.5" y="54.6">- Fe500</text>
<text x="349.6" y="62.3">STRIPPING STRENGTH</text>
<text x="395.5" y="62.3">- M20</text>
<text x="346.7" y="69.9">COVER</text>
<text x="351.8" y="76.8">WALL</text>
<text x="397.8" y="76.8">- 30mm</text>
<text x="86.7" y="82.2">2155</text>
<text x="351.8" y="83.5">CORBEL</text>
<text x="397.8" y="83.5">- 25mm</text>
<text x="136.4" y="85.4">LENGTH</text>
<text x="83" y="90.2">1935</text>
<text x="119.6" y="90.2">220</text>
<text x="136.4" y="93.4">LEDGE</text>
<text x="349.6" y="91.6">ALL DIMENSIONS ARE IN MM</text>
<text x="58.6" y="98.2">430</text>
<text x="86.7" y="98.2">1295</text>
<text x="116.1" y="98.2">430</text>
<text x="136.4" y="101.4">N1</text>
<text x="197.7" y="101.5">Weight Schedule</text>
<text x="53.4" y="104.7">100</text>
<text x="73.7" y="104.7">T8@200mm C/C</text>
<text x="117.9" y="104.7">320</text>
<text x="136.4" y="108">N12</text>
<text x="346.7" y="102.5">LEGENDS:</text>
<text x="54.2" y="112.7">150</text>
<text x="61.9" y="112.7">327</text>
<text x="77.3" y="112.7">600</text>
<text x="97.3" y="112.7">600</text>
<text x="112.8" y="112.7">327</text>
<text x="121" y="112.7">150</text>
<text x="189.4" y="109.7">Volume</text>
<text x="223.9" y="109.7">Weight</text>
<text x="349.6" y="110.8">ERECTION MARK</text>
<text x="384.3" y="110.8">-</text>
<text x="136.4" y="116">N15</text>
<text x="189" y="115.3">2.20 m³</text>
<text x="221" y="115.3">5490.29 kg</text>
<text x="349.6" y="119.1">MOULD FACE</text>
<text x="384.2" y="119.1">-</text>
<text x="399.1" y="119.7">MF</text>
<text x="199.4" y="125.7">Insert Schedule</text>
<text x="17.2" y="128.9" transform="rotate(-90 17.2 128.9)">200</text>
<text x="25.2" y="128.9" transform="rotate(-90 25.2 128.9)">200</text>
<text x="33.2" y="126" transform="rotate(-90 33.2 126)">100</text>
<text x="39.7" y="128.9" transform="rotate(-90 39.7 128.9)">200</text>
<text x="47.7" y="126.4" transform="rotate(-90 47.7 126.4)">100</text>
<text x="25.2" y="135.6" transform="rotate(-90 25.2 135.6)">200</text>
<text x="33.2" y="132.5" transform="rotate(-90 33.2 132.5)">100</text>
<text x="47.7" y="132.7" transform="rotate(-90 47.7 132.7)">100</text>
<text x="178.9" y="133.8">Ref No.</text>
<text x="205.5" y="133.8">Type</text>
<text x="230.8" y="133.8">Count</text>
<text x="39.7" y="139.2" transform="rotate(-90 39.7 139.2)">420</text>
<text x="182.6" y="139.3">N1</text>
<text x="198.2" y="139.3">RR-SA-4.0-180</text>
<text x="234.5" y="139.3">2</text>
<text x="182.3" y="144.8">N2</text>
<text x="198" y="144.8">RR-SA-2.5-200</text>
<text x="234.5" y="144.8">8</text>
<text x="182.3" y="155.8">N4</text>
<text x="182.3" y="150.3">N3</text>
<text x="194.9" y="155.8">60 mm dowel tube</text>
<text x="198" y="150.3">RR-SA-3.0-200</text>
<text x="234.4" y="150.3">4</text>
<text x="234.5" y="155.8">5</text>
<text x="346.8" y="160.9">CONTRACTOR -:</text>
<text x="198.1" y="166.9">U Bar Schedule</text>
<text x="359.3" y="167.3">VME Precast Products</text>
<text x="37.3" y="174.7">40</text>
<text x="178.2" y="174.6">Ref.No</text>
<text x="180.4" y="179.4">N11</text>
<text x="196.3" y="174.6">Bar Diameter</text>
<text x="202.2" y="179.4">8 mm</text>
<text x="229" y="174.6">Count</text>
<text x="231.7" y="179.4">52</text>
<text x="26.4" y="182.9">400</text>
<text x="37.3" y="182.9">40</text>
<text x="103.8" y="185.1">130</text>
<text x="109.7" y="185.1">10</text>
<text x="114.2" y="185.1">60</text>
<text x="145.2" y="188.3">NOTCH</text>
<text x="191.6" y="190.2">Projecting Bar Schedule</text>
<text x="346.8" y="190.7">STRUCTURAL CONSULTANT -:</text>
<text x="47.8" y="193" transform="rotate(-90 47.8 193)">80</text>
<text x="56.3" y="194.1" transform="rotate(-90 56.3 194.1)">60</text>
<text x="120.6" y="195.1" transform="rotate(-90 120.6 195.1)">52</text>
<text x="126.2" y="193.4" transform="rotate(-90 126.2 193.4)">34</text>
<text x="132.9" y="195.7" transform="rotate(-90 132.9 195.7)">160</text>
<text x="178.2" y="197.9">Ref.No</text>
<text x="196.3" y="197.9">Bar Diameter</text>
<text x="229" y="197.9">Count</text>
<text x="357.7" y="197.1">ES STRUCTURAL CONSULTANT</text>
<text x="47.8" y="199.6" transform="rotate(-90 47.8 199.6)">86</text>
<text x="56.3" y="198.7" transform="rotate(-90 56.3 198.7)">10</text>
<text x="120.6" y="199.7" transform="rotate(-90 120.6 199.7)">4</text>
<text x="126.2" y="198.7" transform="rotate(-90 126.2 198.7)">110</text>
<text x="132.9" y="200.9" transform="rotate(-90 132.9 200.9)">40</text>
<text x="180.4" y="202.7">N12</text>
<text x="202.2" y="202.7">8 mm</text>
<text x="231.7" y="202.7">10</text>
<text x="47.8" y="206.4" transform="rotate(-90 47.8 206.4)">34</text>
<text x="56.3" y="205" transform="rotate(-90 56.3 205)">130</text>
<text x="102.2" y="205.8">36</text>
<text x="107.1" y="205.8">84</text>
<text x="112.5" y="205.8">80</text>
<text x="145.2" y="209">N11</text>
<text x="16.6" y="211.5">NOTCH DETAIL</text>
<text x="195.1" y="213.5">Dowel Bar Schedule</text>
<text x="50.8" y="217.7" transform="rotate(-90 50.8 217.7)">N11</text>
<text x="90.2" y="216.8">NOTCH DETAIL</text>
<text x="178.2" y="221.2">Ref.No</text>
<text x="196.3" y="221.2">Bar Diameter</text>
<text x="229.1" y="221.2">Count</text>
<text x="59.2" y="223.8" transform="rotate(-90 59.2 223.8)">NOTCH</text>
<text x="180.4" y="226">N15</text>
<text x="201.2" y="226">20 mm</text>
<text x="232.7" y="226">5</text>
<text x="37.3" y="242.1">70</text>
<text x="42.5" y="242.1">10</text>
<text x="47.6" y="242.1">120</text>
<text x="105.3" y="241.2">300</text>
<text x="129.6" y="241.2">15</text>
<text x="55.5" y="252.4" transform="rotate(-90 55.5 252.4)">40</text>
<text x="94.4" y="257.3" transform="rotate(-90 94.4 257.3)">300</text>
<text x="136.6" y="257.3" transform="rotate(-90 136.6 257.3)">300</text>
<text x="346" y="254.5">DRAWING TITLE</text>
<text x="374.6" y="254.5">-:</text>
<text x="104.3" y="275.4">RECESS DETAIL</text>
<text x="30.4" y="278.9">TOP NOTCH DETAIL</text>
<text x="404.6" y="288.4">GF</text>
</g>
<text font-size="3.4" x="405.1" y="276.9">A3</text>
<g font-size="3.2">
<text x="348.5" y="260.9">PW-GF-07-MOULD DRAWING</text>
<text x="405.5" y="282.4">1</text>
</g>
<g font-size="3">
<text x="359.3" y="172.9">Arihant Esta, 2g2, 2</text>
<text x="388.8" y="172.9">floor,</text>
<text x="359.3" y="176.2">No.370, Church Road, Mogappair East,</text>
<text x="359.3" y="179.5">Chennai-600037.</text>
<text x="359.3" y="182.8">Tel:+91- 98400 - 41400 / 90802 - 22066</text>
<text x="357.7" y="201.1">B167, 12th cross street, Jawahar Nagar,</text>
<text x="357.7" y="204.4">Palayamkottai, Tirunelveli-627007</text>
<text x="357.7" y="207.8">Cell No: +91 9865803764</text>
<text x="345.1" y="270.9">JOB NO. :</text>
<text x="360.7" y="271.1">ESP24075</text>
<text x="384.8" y="271.4">DRAWN BY:-</text>
<text x="404.8" y="271.4">AR</text>
<text x="345.1" y="276.8">ELEMENT NO. :</text>
<text x="367.7" y="276.8">PW-GF-07</text>
<text x="384.8" y="276.8">SHEET SIZE:-</text>
<text x="345.1" y="282.4">DWG. NO. :</text>
<text x="345.1" y="287.7">SCALE :</text>
<text x="359.7" y="287.7">As indicated</text>
<text x="361.9" y="282.4">PW-GF-07(M2)</text>
<text x="384.8" y="282.4">REV.NO:-</text>
<text x="384.8" y="288">LEVEL. :</text>
</g>
<g font-size="2.8">
<text x="83.6" y="66.4">1 : 30</text>
<text x="83.6" y="157.9">1 : 30</text>
<text x="100" y="267.7">ELEVATION</text>
<text x="124.8" y="267.7">SECTION</text>
</g>
<g font-size="2.5">
<text x="347.4" y="232">1</text>
<text x="353.6" y="232">26-05-25</text>
<text x="372" y="232">FOR APPROVAL</text>
<text x="345.9" y="238.6">Rev</text>
<text x="347.4" y="235.3">0</text>
<text x="353.6" y="235.3">22-04-25</text>
<text x="355.9" y="238.6">Date</text>
<text x="372" y="235.3">FOR APPROVAL</text>
<text x="375.3" y="238.6">Description</text>
<text x="398.2" y="238.6">Chkd</text>
<text x="406" y="238.6">Appd.</text>
<text x="366" y="245.4">REVISION SCHEDULE</text>
</g>
<g font-size="2.1">
<text x="399.5" y="231.8">PK</text>
<text x="407" y="231.8">PRC</text>
<text x="399.5" y="235.2">PK</text>
<text x="407" y="235.2">PRC</text>
</g>
<text font-size="2" x="385.7" y="172">nd</text>
</svg>
